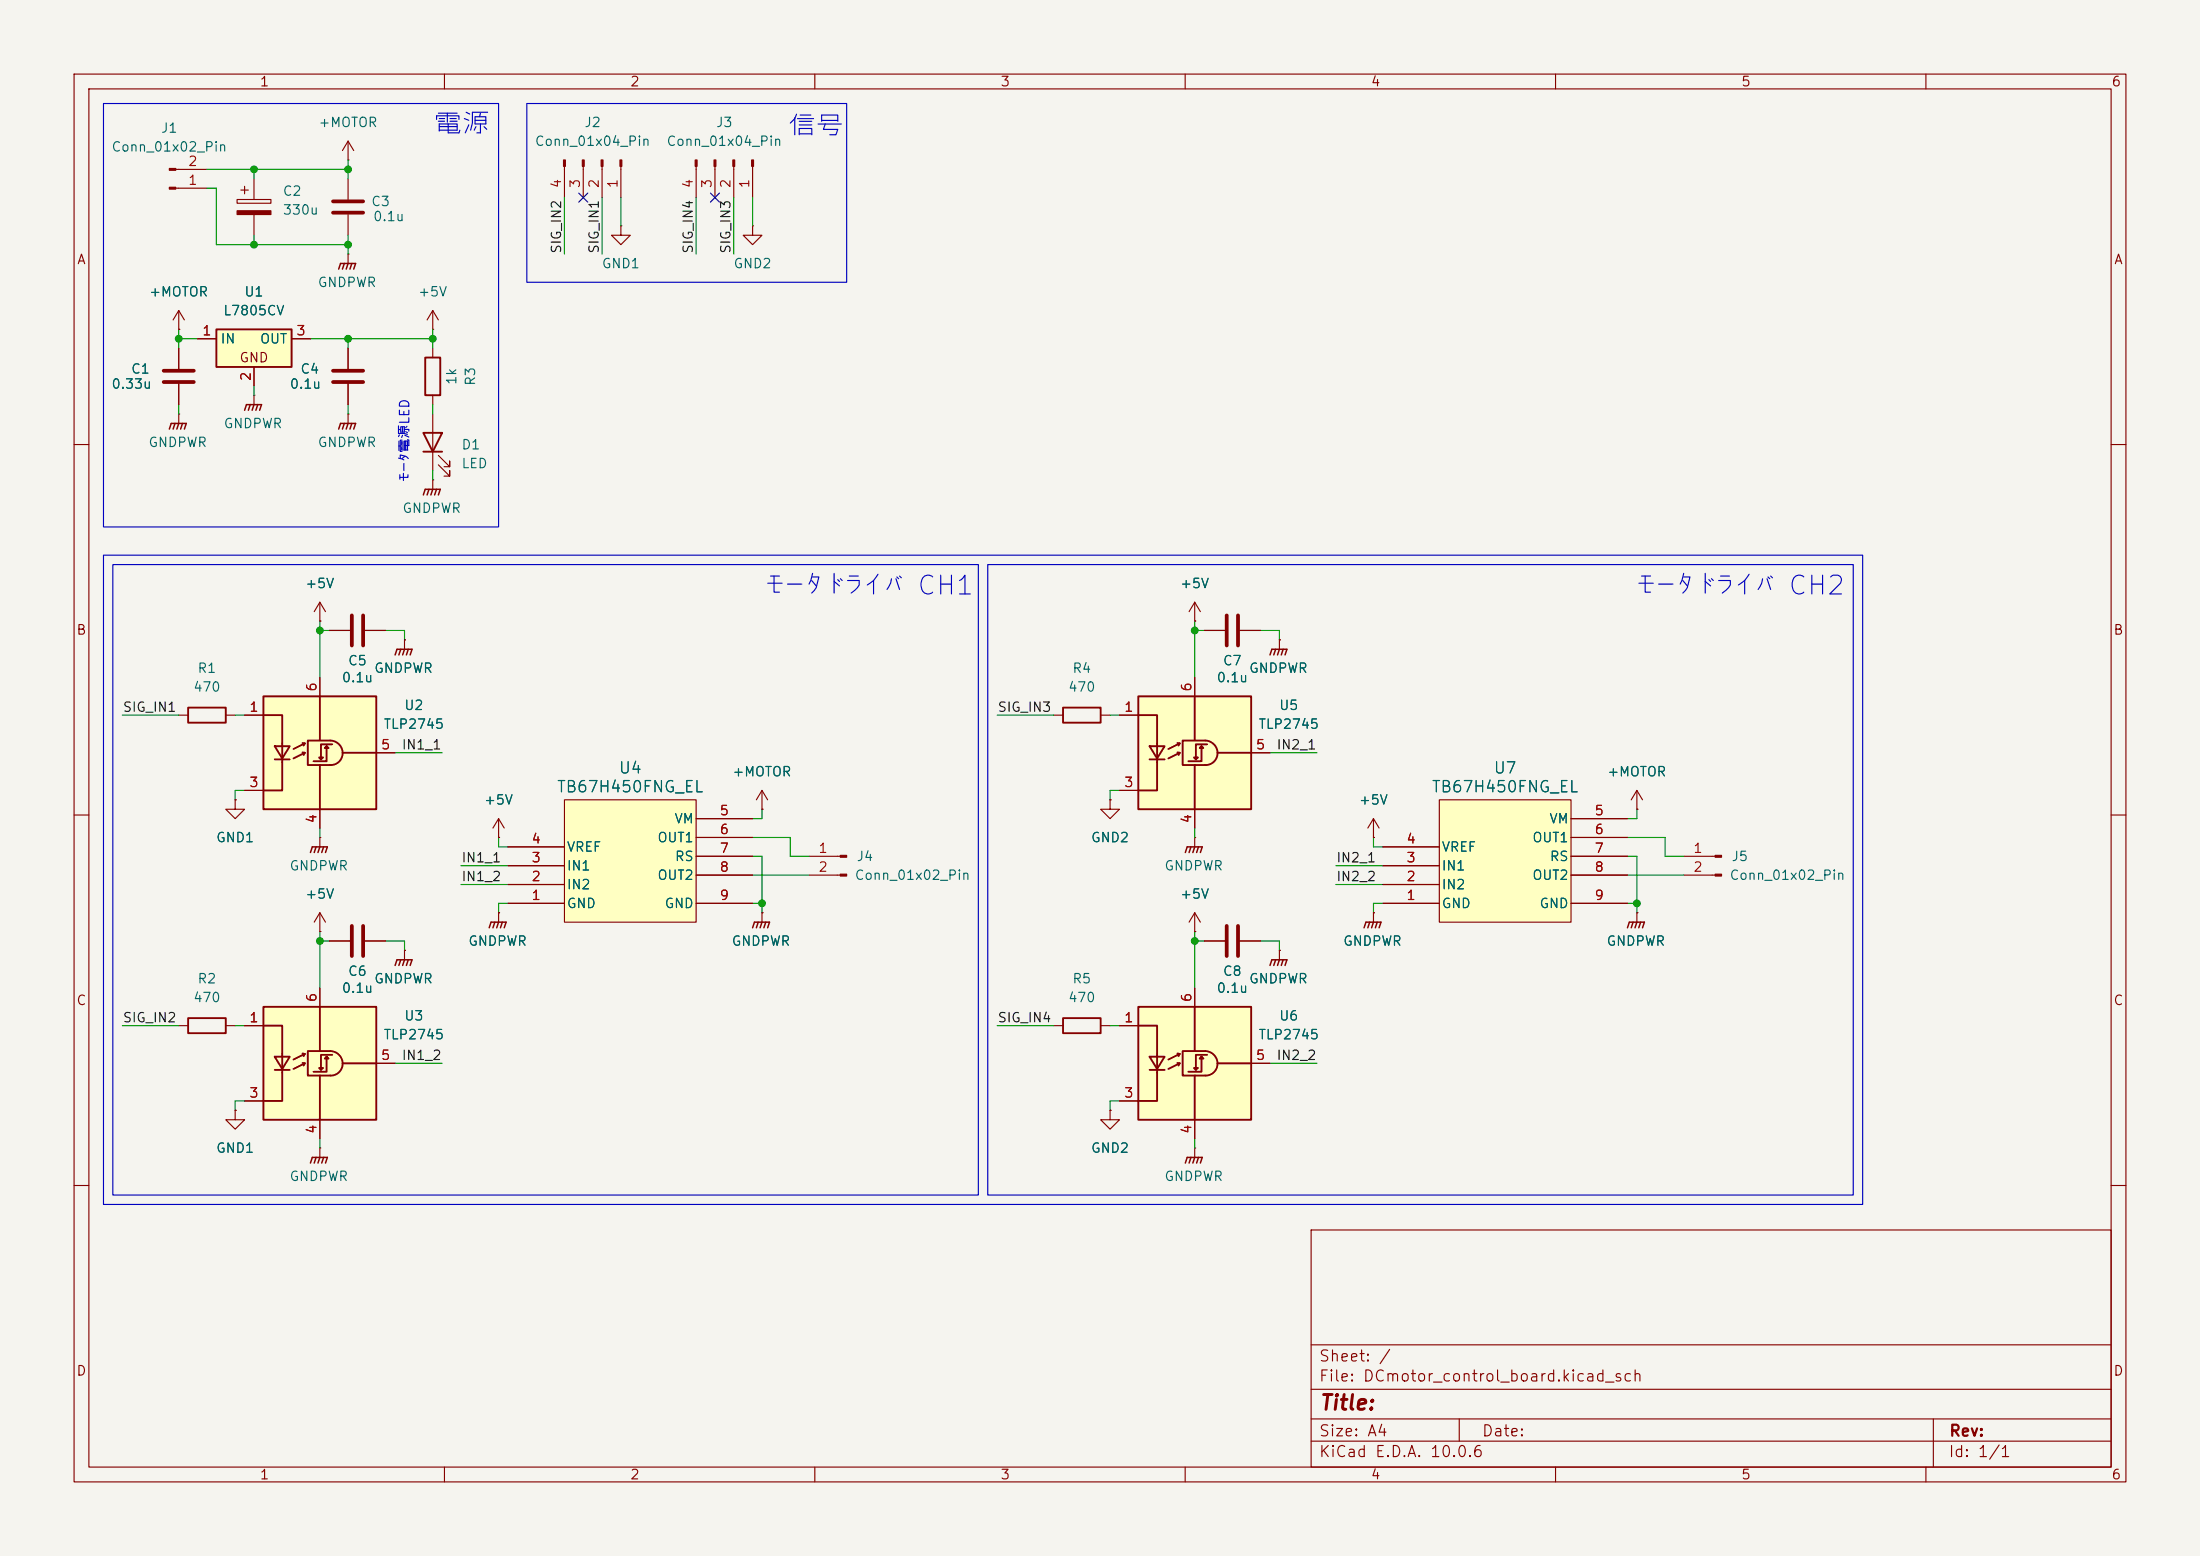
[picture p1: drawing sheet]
<svg xmlns="http://www.w3.org/2000/svg" width="297mm" height="210mm" viewBox="0 0 297 210" stroke-linecap="round" stroke-linejoin="round" font-family="sans-serif">
<path d="M0 0h297v210h-297z" fill="#f5f4ef" stroke="#f5f4ef" stroke-width=".14"/>
<g fill="none" stroke="#840000" stroke-width=".15">
<path d="M10 10h277v190h-277zM12 12h273v186h-273zM60 10v2M110 10v2M160 10v2M210 10v2M260 10v2M10 60h2M285 60h2M44.4 85.1h2.8M49.3 85.1h2.8M54.6 86.4h.1"/>
<path d="M54.6 86.4v1.2M162.6 85.1h2.8M167.4 85.1h2.8M172.7 86.4h.1M172.7 86.4v1.2M10 110h2M185.4 113h.1M185.4 110.5l-.7 1.3M185.4 110.5l.8 1.3M185.4 110.5v2.5M221 109.2h.1M221 106.7l-.8 1.3"/>
<path d="M221 106.7l.7 1.3M221 106.7v2.5M285 110h2M43.2 125.7h.1M43.2 123.2l-.8 1.3M43.2 123.2l.7 1.3M43.2 123.2v2.5M67.3 123.2h.1M67.3 123.2v1.3M185.4 123.2h.1M185.4 123.2v1.3M31.7 149.9v1.2h1.3l-1.3 1.3-1.2-1.3h1.2"/>
<path d="M31.7 149.9h.1M10 160h2M177 166h108v32h-108zM285 160h2M60 198v2M110 198v2M160 198v2M177 194.5h108M177 191.5h108M177 187.5h108M177 181.5h108M197 191.5v3"/>
<path d="M210 198v2M260 198v2M261 191.5v6.5"/>
</g>
<g fill="none" stroke="#840000" stroke-width=".2">
<path d="M53.3 88.4l.3-.8h2l-.2 .8M54.1 87.6l-.3 .8M54.6 87.6l-.2 .8M55.1 87.6l-.2 .8M171.4 88.4l.3-.8h2l-.2 .8M172.2 87.6l-.2 .8M172.7 87.6l-.2 .8M173.2 87.6l-.2 .8M66 125.2l.3-.7h2l-.2 .7M66.8 124.5l-.3 .7M67.3 124.5l-.2 .7M67.8 124.5l-.2 .7"/>
<path d="M184.1 125.2l.3-.7h2l-.2 .7M184.9 124.5l-.2 .7M185.4 124.5l-.2 .7M185.9 124.5l-.2 .7"/>
</g>
<path d="M47.5 83.1v4M49 83.1v4M165.6 83.1v4M167.1 83.1v4" fill="none" stroke="#840000" stroke-width=".51"/>
<path d="M35.6 135.9h15.2v15.2h-15.2z" fill="#ffffc2"/>
<g fill="none" stroke="#840000" stroke-width=".25">
<path d="M35.6 135.9h15.2v15.2h-15.2zM35.6 138.4h2.5v5.9M43.2 135.9v5.9M37.1 142.6h2l-1 1.7zM37.1 144.4h2M38.1 144.4v4.2h-2.5M40.8 142.2h.3M40.8 143.5h.3M41.1 142.2l-1.5 .8M41.1 143.5l-1.5 .8M41.1 142.2l-.1 .3M41.1 143.5l-.1 .3"/>
<path d="M43.2 145.2v5.9M43.8 142.9l.3-.3 .2 .3zM44.1 142.6v2.1h-1.8M44.9 142.4h-1.6v2l.3-.3h-.5l.2 .3M46.3 143.5a1.71 1.71 0 0 0-1.7-1.6h-3v3.3h3a1.59 1.59 0 0 0 1.7-1.7h4.5"/>
</g>
<path d="M67.3 113h.1M67.3 110.5l-.8 1.3M67.3 110.5l.8 1.3M67.3 110.5v2.5M33 138.4h2.6M43.2 133.4v2.5M33 148.6h2.6M43.2 151.1v2.6M50.8 143.5h2.5" fill="none" stroke="#840000" stroke-width=".15"/>
<path d="M29.2 44.5h10.2v5h-10.2z" fill="#ffffc2"/>
<path d="M29.2 44.5h10.2v5h-10.2z" fill="none" stroke="#840000" stroke-width=".25"/>
<path d="M32 26.9h4.6v.5h-4.6zM32.5 25.7h1M33 25.1v1.1M34.3 24.1v2.8M34.3 29v2.8M26.7 45.7h2.5M34.3 49.5v2.6M39.4 45.7h2.5" fill="none" stroke="#840000" stroke-width=".15"/>
<path d="M32 28.4h4.6v.6h-4.6z" fill="#840000" stroke="#840000" stroke-width=".15"/>
<path d="M153.7 94h15.2v15.2h-15.2z" fill="#ffffc2"/>
<g fill="none" stroke="#840000" stroke-width=".25">
<path d="M143.5 95.5h5.1v2h-5.1zM153.7 94h15.2v15.2h-15.2zM153.7 96.5h2.5v5.9M159.7 99.9h3a1.65 1.65 0 0 1 1.7 1.7 1.65 1.65 0 0 1-1.7 1.7h-3zM161.3 94v5.9M155.2 100.7h2l-1 1.7zM155.2 102.5h2M156.2 102.5v4.2h-2.5M159 100.3h.3M159 101.5l.3 .1M159.3 100.3l-1.6 .8M159.3 101.6l-1.6 .8"/>
<path d="M159.3 100.3l-.2 .3M159.3 101.6l-.2 .3M161.3 103.3v5.9M162 101l.2-.3 .3 .3zM162.2 100.7v2h-1.8M163 100.5h-1.6v2l.3-.3h-.5l.2 .3M164.4 101.6h4.5"/>
</g>
<g fill="none" stroke="#840000" stroke-width=".15">
<path d="M142.2 96.5h1.3M148.6 96.5h1.3M151.1 96.5h2.6M161.3 91.4v2.6M149.9 108v1.2h1.2l-1.2 1.3-1.3-1.3h1.3M149.9 108h.1M151.1 106.7h2.6M161.3 113h.1M161.3 109.2v2.6M161.3 113v1.3M168.9 101.6h2.5M221 123.2h.1"/>
<path d="M221 123.2v1.3"/>
</g>
<path d="M160 115.1l.3-.8h2l-.2 .8M160.8 114.3l-.3 .8M161.3 114.3l-.3 .8M161.8 114.3l-.3 .8M219.7 125.2l.3-.7h2l-.3 .7M220.5 124.5l-.3 .7M221 124.5l-.3 .7M221.5 124.5l-.3 .7" fill="none" stroke="#840000" stroke-width=".2"/>
<path d="M194.3 108h17.8v16.5h-17.8z" fill="#ffffc2"/>
<g fill="none" stroke="#840000" stroke-width=".15">
<path d="M24.1 96.5h1.3M30.5 96.5h1.2M31.7 108v1.2h1.3l-1.3 1.3-1.2-1.3h1.2M31.7 108h.1M43.2 113h.1M43.2 113v1.3M186.7 119.4h7.6M186.7 116.8h7.6M186.7 114.3h7.6M194.3 108h17.8v16.5h-17.8zM212.1 110.5h7.6M212.1 113h7.6"/>
<path d="M212.1 115.6h7.6M212.1 118.1h7.6M227.3 115.6h4.2M227.3 118.1h4.2M24.1 138.4h1.3M30.5 138.4h1.2M44.4 127h2.8M49.3 127h2.8M54.6 128.3h.1M54.6 128.3v1.2M186.7 121.9h7.6M212.1 121.9h7.6"/>
</g>
<g fill="#840000" stroke="#840000" stroke-width=".15">
<path d="M231.5 115.4h.9v.3h-.9z"/>
<path d="M231.5 118h.9v.2h-.9z"/>
</g>
<path d="M47.5 125v4M49 125v4" fill="none" stroke="#840000" stroke-width=".51"/>
<path d="M41.9 115.1l.3-.8h2l-.3 .8M42.7 114.3l-.3 .8M43.2 114.3l-.3 .8M43.7 114.3l-.3 .8M53.3 130.3l.3-.8h2l-.2 .8M54.1 129.5l-.3 .8M54.6 129.5l-.2 .8M55.1 129.5l-.2 .8" fill="none" stroke="#840000" stroke-width=".2"/>
<path d="M25.4 95.5h5.1v2h-5.1zM25.4 137.4h5.1v2h-5.1z" fill="none" stroke="#840000" stroke-width=".25"/>
<path d="M35.6 94h15.2v15.2h-15.2z" fill="#ffffc2"/>
<g fill="none" stroke="#840000" stroke-width=".25">
<path d="M35.6 94h15.2v15.2h-15.2zM35.6 96.5h2.5v5.9M43.2 94v5.9M37.1 100.7h2l-1 1.7zM37.1 102.5h2M38.1 102.5v4.2h-2.5M40.8 100.3h.3M40.8 101.5l.3 .1M41.1 100.3l-1.5 .8M41.1 101.6l-1.5 .8M41.1 100.3l-.1 .3M41.1 101.6l-.1 .3"/>
<path d="M43.2 103.3v5.9M43.8 101l.3-.3 .2 .3zM44.1 100.7v2h-1.8M44.9 100.5h-1.6v2l.3-.3h-.5l.2 .3M46.3 101.6a1.71 1.71 0 0 0-1.7-1.7h-3v3.4h3a1.59 1.59 0 0 0 1.7-1.7h4.5"/>
</g>
<path d="M33 96.5h2.6M43.2 91.4v2.6M33 106.7h2.6M43.2 109.2v2.6M50.8 101.6h2.5M102.9 123.2h.1M102.9 123.2v1.3M43.2 154.9h.1M43.2 154.9v1.3" fill="none" stroke="#840000" stroke-width=".15"/>
<path d="M101.6 125.2l.3-.7h2l-.3 .7M102.4 124.5l-.3 .7M102.9 124.5l-.3 .7M103.4 124.5l-.3 .7M41.9 157l.3-.8h2l-.3 .8M42.7 156.2l-.3 .8M43.2 156.2l-.3 .8M43.7 156.2l-.3 .8" fill="none" stroke="#840000" stroke-width=".2"/>
<path d="M76.2 108h17.8v16.5h-17.8z" fill="#ffffc2"/>
<g fill="none" stroke="#840000" stroke-width=".15">
<path d="M47 19.1v2.5M47 19.1l-.8 1.2M47 19.1l.8 1.2M47 34.3h.1M47 21.6h.1M47 24.1v2.8M47 29v2.8M47 34.3v1.3M68.6 119.4h7.6M68.6 116.8h7.6M68.6 114.3h7.6M76.2 108h17.8v16.5h-17.8z"/>
<path d="M94 110.5h7.6M94 113h7.6M94 115.6h7.6M94 118.1h7.6M102.9 109.2h.1M102.9 106.7l-.8 1.3M102.9 106.7l.7 1.3M102.9 106.7v2.5M109.2 115.6h4.2M109.2 118.1h4.2M68.6 121.9h7.6M94 121.9h7.6"/>
<path d="M142.2 138.4h1.3M148.6 138.4h1.3M161.3 125.7h.1M161.3 123.2l-.8 1.3M161.3 123.2l.8 1.3M161.3 123.2v2.5M162.6 127h2.8M167.4 127h2.8M172.7 128.3h.1M172.7 128.3v1.2"/>
</g>
<g fill="#840000" stroke="#840000" stroke-width=".15">
<path d="M113.4 115.4h.9v.3h-.9z"/>
<path d="M113.4 118h.9v.2h-.9z"/>
</g>
<path d="M45.7 36.3l.3-.7h2l-.2 .7M46.5 35.6l-.3 .7M47 35.6l-.3 .7M47.5 35.6l-.3 .7M171.4 130.3l.3-.8h2l-.2 .8M172.2 129.5l-.2 .8M172.7 129.5l-.2 .8M173.2 129.5l-.2 .8" fill="none" stroke="#840000" stroke-width=".2"/>
<path d="M45 28.7h4M45 27.2h4M165.6 125v4M167.1 125v4" fill="none" stroke="#840000" stroke-width=".51"/>
<path d="M143.5 137.4h5.1v2h-5.1z" fill="none" stroke="#840000" stroke-width=".25"/>
<path d="M153.7 135.9h15.2v15.2h-15.2z" fill="#ffffc2"/>
<g fill="none" stroke="#840000" stroke-width=".25">
<path d="M57.1 58.4h2.6l-1.3 2.6zM57.4 48.3h2v5h-2zM57.1 61h2.6M153.7 135.9h15.2v15.2h-15.2zM153.7 138.4h2.5v5.9M161.3 135.9v5.9M155.2 142.6h2l-1 1.7zM155.2 144.4h2M156.2 144.4v4.2h-2.5M159 142.2h.3M159 143.5h.3M159.3 142.2l-1.6 .8"/>
<path d="M159.3 143.5l-1.6 .8M159.3 142.2l-.2 .3M159.3 143.5l-.2 .3M159.7 141.9h3a1.65 1.65 0 0 1 1.7 1.6 1.65 1.65 0 0 1-1.7 1.7h-3zM161.3 145.2v5.9M162 142.9l.2-.3 .3 .3zM162.2 142.6v2.1h-1.8M163 142.4h-1.6v2l.3-.3h-.5l.2 .3M164.4 143.5h4.5"/>
</g>
<g fill="none" stroke="#840000" stroke-width=".15">
<path d="M23.7 25.4h4.2M23.7 22.9h4.2M76.2 22.5v4.2M78.7 22.5v4.2M81.3 22.5v4.2M83.8 30.5v1.3h1.3l-1.3 1.2-1.3-1.2h1.3M83.8 30.5h.1M83.8 22.5v4.2M94 22.5v4.2M96.5 22.5v4.2M99.1 22.5v4.2M101.6 30.5v1.3h1.3l-1.3 1.2-1.3-1.2h1.3"/>
<path d="M101.6 30.5h.1M101.6 22.5v4.2M24.1 44.5h.1M24.1 55.9h.1M24.1 41.9v2.6M24.1 47v2.8M24.1 51.8v2.8M24.1 55.9v1.3M24.1 41.9l-.7 1.3M24.1 41.9l.8 1.3M26.7 45.7h2.5M34.3 53.3h.1"/>
<path d="M34.3 49.5v2.6M34.3 53.3v1.3M39.4 45.7h2.5M47 55.9h.1M47 47v2.8M47 51.8v2.8M47 55.9v1.3M58.4 44.5h.1M58.4 41.9l-.7 1.3M58.4 41.9l.8 1.3M58.4 41.9v2.6M58.4 47v1.3"/>
<path d="M58.4 53.3v1.3M58.4 55.9v7.6M58.4 64.8h.1M58.4 64.8v1.2M59.2 62.7l1.5 1.6v-.8v.8h-.8M59.2 61.5l1.5 1.5v-.8v.8h-.8M33 96.5h2.6M43.2 83.8h.1M43.2 81.3l-.8 1.3M43.2 81.3l.7 1.3M43.2 81.3v2.5M43.2 91.4v2.6"/>
<path d="M44.4 85.1h2.8M49.3 85.1h2.8M54.6 86.4h.1M151.1 96.5h2.6M161.3 83.8h.1M161.3 81.3v2.5M161.3 91.4v2.6M161.3 81.3l-.8 1.3M161.3 81.3l.8 1.3M162.6 85.1h2.8M167.4 85.1h2.8M172.7 86.4h.1"/>
<path d="M31.7 108h.1M33 106.7h2.6M43.2 109.2v2.6M50.8 101.6h2.5M67.3 113h.1M68.6 119.4h7.6M68.6 116.8h7.6M68.6 114.3h7.6M94 110.5h7.6M94 113h7.6M94 115.6h7.6M94 118.1h7.6"/>
<path d="M102.9 109.2h.1M149.9 108h.1M151.1 106.7h2.6M161.3 109.2v2.6M168.9 101.6h2.5M185.4 113h.1M186.7 119.4h7.6M186.7 116.8h7.6M186.7 114.3h7.6M212.1 110.5h7.6M212.1 113h7.6M212.1 115.6h7.6"/>
<path d="M212.1 118.1h7.6M221 109.2h.1M33 138.4h2.6M43.2 125.7h.1M43.2 133.4v2.5M44.4 127h2.8M49.3 127h2.8M54.6 128.3h.1M67.3 123.2h.1M68.6 121.9h7.6M94 121.9h7.6M102.9 123.2h.1"/>
<path d="M151.1 138.4h2.6M161.3 125.7h.1M161.3 133.4v2.5M162.6 127h2.8M167.4 127h2.8M172.7 128.3h.1M185.4 123.2h.1M186.7 121.9h7.6M212.1 121.9h7.6M221 123.2h.1M31.7 149.9h.1M33 148.6h2.6"/>
<path d="M43.2 151.1v2.6M50.8 143.5h2.5M149.9 149.9v1.2h1.2l-1.2 1.3-1.3-1.3h1.3M149.9 149.9h.1M151.1 148.6h2.6M161.3 154.9h.1M161.3 151.1v2.6M161.3 154.9v1.3M168.9 143.5h2.5"/>
</g>
<g fill="none" stroke="#840000" stroke-width=".2">
<path d="M22.9 57.9l.2-.7h2l-.2 .7M23.6 57.2l-.2 .7M24.1 57.2l-.2 .7M24.6 57.2l-.2 .7M33 55.4l.3-.8h2l-.2 .8M33.8 54.6l-.3 .8M34.3 54.6l-.3 .8M34.8 54.6l-.3 .8M45.7 57.9l.3-.7h2l-.2 .7M46.5 57.2l-.3 .7M47 57.2l-.3 .7M47.5 57.2l-.3 .7"/>
<path d="M57.1 66.8l.3-.8h2l-.2 .8M57.9 66l-.2 .8M58.4 66l-.2 .8M58.9 66l-.2 .8M160 157l.3-.8h2l-.2 .8M160.8 156.2l-.3 .8M161.3 156.2l-.3 .8M161.8 156.2l-.3 .8"/>
</g>
<g fill="#840000" stroke="#840000" stroke-width=".15">
<path d="M101.5 21.6h.2v.9h-.2z"/>
<path d="M98.9 21.6h.3v.9h-.3z"/>
<path d="M96.4 21.6h.2v.9h-.2z"/>
<path d="M93.9 21.6h.2v.9h-.2z"/>
<path d="M22.9 25.3h.8v.2h-.8z"/>
<path d="M22.9 22.7h.8v.3h-.8z"/>
<path d="M83.7 21.6h.2v.9h-.2z"/>
<path d="M81.2 21.6h.2v.9h-.2z"/>
<path d="M78.6 21.6h.3v.9h-.3z"/>
<path d="M76.1 21.6h.2v.9h-.2z"/>
</g>
<path d="M22.1 51.6h4.1M22.1 50h4.1M45 51.6h4M45 50h4" fill="none" stroke="#840000" stroke-width=".51"/>
<g fill="none" stroke="#009600" stroke-width=".15">
<path d="M27.9 25.4h1.3v7.6h17.8M27.9 22.9h19.1M34.3 22.9v1.2M34.3 31.8v1.2M47 21.6v2.5M47 31.8v2.5M76.2 26.7v7.6M81.3 26.7v7.6M83.8 26.7v3.8M94 26.7v7.6M99.1 26.7v7.6M101.6 26.7v3.8"/>
<path d="M24.1 45.7h2.6M24.1 44.5v2.5M24.1 54.6v1.3M34.3 52.1v1.2M41.9 45.7h16.5M47 45.7v1.3M47 54.6v1.3M58.4 44.5v2.5M58.4 54.6v1.3M58.4 63.5v1.3M16.5 96.5h7.6M31.7 96.5h1.3"/>
<path d="M43.2 85.1h1.2M43.2 83.8v7.6M52.1 85.1h2.5v1.3M134.6 96.5h7.6M149.9 96.5h1.2M161.3 85.1h1.3M161.3 83.8v7.6M170.2 85.1h2.5v1.3M33 106.7h-1.3v1.3M43.2 111.8v1.2M53.3 101.6h6.4M62.2 116.8h6.4"/>
<path d="M62.2 119.4h6.4M67.3 113v1.3h1.3M101.6 115.6h1.3v7.6M101.6 113h5.1v2.6h2.5M101.6 118.1h7.6M102.9 109.2v1.3h-1.3M151.1 106.7h-1.2v1.3M161.3 111.8v1.2M171.4 101.6h6.4M180.3 116.8h6.4M180.3 119.4h6.4M185.4 113v1.3h1.3"/>
<path d="M219.7 118.1h7.6M219.7 113h5.1v2.6h2.5M219.7 115.6h1.3v7.6M221 109.2v1.3h-1.3M16.5 138.4h7.6M31.7 138.4h1.3M43.2 127h1.2M43.2 125.7v7.7M52.1 127h2.5v1.3M68.6 121.9h-1.3v1.3M101.6 121.9h1.3M134.6 138.4h7.6"/>
<path d="M149.9 138.4h1.2M161.3 127h1.3M161.3 125.7v7.7M170.2 127h2.5v1.3M186.7 121.9h-1.3v1.3M219.7 121.9h1.3M33 148.6h-1.3v1.3M43.2 153.7v1.2M53.3 143.5h6.4M151.1 148.6h-1.2v1.3M161.3 153.7v1.2M171.4 143.5h6.4"/>
</g>
<path d="M78.1 26.1l1.2 1.2M79.3 26.1l-1.2 1.2M95.9 26.1l1.2 1.2M97.1 26.1l-1.2 1.2" fill="none" stroke="#000084" stroke-width=".15"/>
<path d="M14 14h53.3v57.1h-53.3zM71.1 14h43.2v24.1h-43.2zM14 74.9h237.5v87.7h-237.5zM15.2 76.2h116.9v85.1h-116.9zM133.3 76.2h116.9v85.1h-116.9z" fill="none" stroke="#0000c2" stroke-width=".15"/>
<g fill="#009600" stroke="#009600" stroke-width=".14">
<circle cx="47" cy="22.9" r=".46"/>
<circle cx="47" cy="33" r=".46"/>
<circle cx="47" cy="45.7" r=".46"/>
<circle cx="58.4" cy="45.7" r=".46"/>
<circle cx="221" cy="121.9" r=".46"/>
<circle cx="43.2" cy="127" r=".46"/>
<circle cx="34.3" cy="33" r=".46"/>
<circle cx="43.2" cy="85.1" r=".46"/>
<circle cx="24.1" cy="45.7" r=".46"/>
<circle cx="34.3" cy="22.9" r=".46"/>
<circle cx="161.3" cy="127" r=".46"/>
<circle cx="161.3" cy="85.1" r=".46"/>
<circle cx="102.9" cy="121.9" r=".46"/>
</g>
<g font-size="2.5" fill="#0000c2">
<text x="58.4" y="18.7">電源</text>
<text x="106.2" y="19">信号</text>
<text x="103" y="80.9">モータドライバ CH1</text>
<text x="220.6" y="80.9">モータドライバ CH2</text>
</g>
<text font-size="2" fill="#840000" x="178" y="190.8">Title:</text>
<g font-size="1.5" fill="#006464">
<text x="75.1" y="107.3">TB67H450FNG_EL</text>
<text x="83.4" y="104.8">U4</text>
<text x="193.2" y="107.3">TB67H450FNG_EL</text>
<text x="201.5" y="104.8">U7</text>
</g>
<g font-size="1.5" fill="#840000">
<text x="178" y="184.1">Sheet: /</text>
<text x="178" y="186.8">File: DCmotor_control_board.kicad_sch</text>
<text x="178" y="197">KiCad E.D.A. 10.0.6</text>
<text x="178" y="194.2">Size: A4</text>
<text x="200" y="194.2">Date:</text>
<text x="263" y="197">Id: 1/1</text>
<text x="263" y="194.2">Rev:</text>
</g>
<g font-size="1.3" fill="#840000">
<text x="35" y="12">1</text>
<text x="85" y="12">2</text>
<text x="135" y="12">3</text>
<text x="185" y="12">4</text>
<text x="235" y="12">5</text>
<text x="285" y="12">6</text>
<text x="10.3" y="36">A</text>
<text x="285.3" y="36">A</text>
<text x="32.2" y="49.2">GND</text>
<text x="10.2" y="86">B</text>
<text x="285.2" y="86">B</text>
<text x="10.2" y="136">C</text>
<text x="285.2" y="136">C</text>
<text x="10.2" y="186">D</text>
<text x="285.2" y="186">D</text>
<text x="35" y="200">1</text>
<text x="85" y="200">2</text>
<text x="135" y="200">3</text>
<text x="185" y="200">4</text>
<text x="235" y="200">5</text>
<text x="285" y="200">6</text>
</g>
<g font-size="1.3" fill="#006464">
<text x="42.9" y="17.5">+MOTOR</text>
<text x="78.8" y="17.5">J2</text>
<text x="96.6" y="17.5">J3</text>
<text x="15" y="20.8">Conn_01x02_Pin</text>
<text x="21.6" y="18.2">J1</text>
<text x="72.1" y="20">Conn_01x04_Pin</text>
<text x="89.9" y="20">Conn_01x04_Pin</text>
<text x="38.1" y="26.7">C2</text>
<text x="38.1" y="29.3">330u</text>
<text x="50" y="28.1">C3</text>
<text x="50.3" y="30.2">0.1u</text>
<text x="20" y="40.3">+MOTOR</text>
<text x="32.9" y="40.3">U1</text>
<text x="42.8" y="39.1">GNDPWR</text>
<text x="56.4" y="40.3">+5V</text>
<text x="81.2" y="36.5">GND1</text>
<text x="98.9" y="36.5">GND2</text>
<text x="29.7" y="46.7">IN</text>
<text x="30.1" y="42.9">L7805CV</text>
<text x="35" y="46.7">OUT</text>
<text x="15" y="52.8">0.33u</text>
<text x="17.6" y="50.7">C1</text>
<text x="39" y="52.8">0.1u</text>
<text x="40.5" y="50.7">C4</text>
<text x="61.9" y="52" transform="rotate(-90 61.9 52)">1k</text>
<text x="64.5" y="52.2" transform="rotate(-90 64.5 52.2)">R3</text>
<text x="30.1" y="58.1">GNDPWR</text>
<text x="19.9" y="60.7">GNDPWR</text>
<text x="42.8" y="60.7">GNDPWR</text>
<text x="62.2" y="61">D1</text>
<text x="62.2" y="63.5">LED</text>
<text x="54.2" y="69.5">GNDPWR</text>
<text x="41.1" y="79.7">+5V</text>
<text x="159.2" y="79.7">+5V</text>
<text x="26" y="93.7">470</text>
<text x="26.6" y="91.1">R1</text>
<text x="46" y="92.4">0.1u</text>
<text x="46.9" y="90.1">C5</text>
<text x="50.4" y="91.1">GNDPWR</text>
<text x="144.1" y="93.7">470</text>
<text x="144.7" y="91.1">R4</text>
<text x="164.2" y="92.4">0.1u</text>
<text x="165" y="90.1">C7</text>
<text x="168.5" y="91.1">GNDPWR</text>
<text x="51.7" y="98.7">TLP2745</text>
<text x="54.5" y="96.1">U2</text>
<text x="169.8" y="98.7">TLP2745</text>
<text x="172.6" y="96.1">U5</text>
<text x="98.8" y="105.1">+MOTOR</text>
<text x="216.9" y="105.1">+MOTOR</text>
<text x="29.1" y="114">GND1</text>
<text x="65.2" y="108.9">+5V</text>
<text x="88.7" y="114">OUT1</text>
<text x="91" y="111.5">VM</text>
<text x="147.2" y="114">GND2</text>
<text x="183.4" y="108.9">+5V</text>
<text x="206.8" y="114">OUT1</text>
<text x="209.1" y="111.5">VM</text>
<text x="39" y="117.8">GNDPWR</text>
<text x="76.4" y="117.8">IN1</text>
<text x="76.4" y="115.3">VREF</text>
<text x="88.7" y="119.1">OUT2</text>
<text x="91" y="116.5">RS</text>
<text x="115.3" y="119.1">Conn_01x02_Pin</text>
<text x="115.6" y="116.5">J4</text>
<text x="157.1" y="117.8">GNDPWR</text>
<text x="194.5" y="117.8">IN1</text>
<text x="194.5" y="115.3">VREF</text>
<text x="206.8" y="119.1">OUT2</text>
<text x="209.1" y="116.5">RS</text>
<text x="233.4" y="119.1">Conn_01x02_Pin</text>
<text x="233.7" y="116.5">J5</text>
<text x="41.1" y="121.6">+5V</text>
<text x="76.4" y="122.9">GND</text>
<text x="76.4" y="120.3">IN2</text>
<text x="89.6" y="122.9">GND</text>
<text x="159.2" y="121.6">+5V</text>
<text x="194.5" y="122.9">GND</text>
<text x="194.5" y="120.3">IN2</text>
<text x="207.7" y="122.9">GND</text>
<text x="63.1" y="128">GNDPWR</text>
<text x="98.7" y="128">GNDPWR</text>
<text x="181.2" y="128">GNDPWR</text>
<text x="216.8" y="128">GNDPWR</text>
<text x="26" y="135.6">470</text>
<text x="26.6" y="133">R2</text>
<text x="46" y="134.3">0.1u</text>
<text x="46.9" y="132">C6</text>
<text x="50.4" y="133">GNDPWR</text>
<text x="144.1" y="135.6">470</text>
<text x="144.7" y="133">R5</text>
<text x="164.2" y="134.3">0.1u</text>
<text x="165" y="132">C8</text>
<text x="168.5" y="133">GNDPWR</text>
<text x="51.7" y="140.6">TLP2745</text>
<text x="54.5" y="138.1">U3</text>
<text x="169.8" y="140.6">TLP2745</text>
<text x="172.6" y="138.1">U6</text>
<text x="29.1" y="155.9">GND1</text>
<text x="147.2" y="155.9">GND2</text>
<text x="39" y="159.7">GNDPWR</text>
<text x="157.1" y="159.7">GNDPWR</text>
</g>
<g font-size="1.3" fill="#a90000">
<text x="25.3" y="22.7">2</text>
<text x="25.3" y="25.3">1</text>
<text x="76.1" y="25.5" transform="rotate(-90 76.1 25.5)">4</text>
<text x="78.6" y="25.5" transform="rotate(-90 78.6 25.5)">3</text>
<text x="81.1" y="25.5" transform="rotate(-90 81.1 25.5)">2</text>
<text x="83.7" y="25.5" transform="rotate(-90 83.7 25.5)">1</text>
<text x="93.8" y="25.5" transform="rotate(-90 93.8 25.5)">4</text>
<text x="96.4" y="25.5" transform="rotate(-90 96.4 25.5)">3</text>
<text x="98.9" y="25.5" transform="rotate(-90 98.9 25.5)">2</text>
<text x="101.5" y="25.5" transform="rotate(-90 101.5 25.5)">1</text>
<text x="27.2" y="45.6">1</text>
<text x="39.9" y="45.6">3</text>
<text x="34.2" y="51.5" transform="rotate(-90 34.2 51.5)">2</text>
<text x="43" y="93.4" transform="rotate(-90 43 93.4)">6</text>
<text x="161.2" y="93.4" transform="rotate(-90 161.2 93.4)">6</text>
<text x="33.6" y="96.4">1</text>
<text x="51.3" y="101.5">5</text>
<text x="151.7" y="96.4">1</text>
<text x="169.4" y="101.5">5</text>
<text x="33.6" y="106.5">3</text>
<text x="151.7" y="106.5">3</text>
<text x="43" y="111.2" transform="rotate(-90 43 111.2)">4</text>
<text x="97.1" y="110.4">5</text>
<text x="97.1" y="112.9">6</text>
<text x="161.2" y="111.2" transform="rotate(-90 161.2 111.2)">4</text>
<text x="215.2" y="110.4">5</text>
<text x="215.2" y="112.9">6</text>
<text x="71.7" y="119.2">2</text>
<text x="71.7" y="116.7">3</text>
<text x="71.7" y="114.2">4</text>
<text x="97.1" y="115.4">7</text>
<text x="97.1" y="118">8</text>
<text x="110.4" y="115.4">1</text>
<text x="110.4" y="118">2</text>
<text x="189.8" y="119.2">2</text>
<text x="189.8" y="116.7">3</text>
<text x="189.8" y="114.2">4</text>
<text x="215.2" y="115.4">7</text>
<text x="215.2" y="118">8</text>
<text x="228.5" y="115.4">1</text>
<text x="228.5" y="118">2</text>
<text x="71.7" y="121.8">1</text>
<text x="97.1" y="121.8">9</text>
<text x="189.8" y="121.8">1</text>
<text x="215.2" y="121.8">9</text>
<text x="43" y="135.4" transform="rotate(-90 43 135.4)">6</text>
<text x="161.2" y="135.4" transform="rotate(-90 161.2 135.4)">6</text>
<text x="33.6" y="138.3">1</text>
<text x="51.3" y="143.4">5</text>
<text x="151.7" y="138.3">1</text>
<text x="169.4" y="143.4">5</text>
<text x="33.6" y="148.5">3</text>
<text x="151.7" y="148.5">3</text>
<text x="43" y="153.1" transform="rotate(-90 43 153.1)">4</text>
<text x="161.2" y="153.1" transform="rotate(-90 161.2 153.1)">4</text>
</g>
<g font-size="1.3" fill="#0f0f0f">
<text x="76.1" y="34.3" transform="rotate(-90 76.1 34.3)">SIG_IN2</text>
<text x="81.2" y="34.3" transform="rotate(-90 81.2 34.3)">SIG_IN1</text>
<text x="93.9" y="34.3" transform="rotate(-90 93.9 34.3)">SIG_IN4</text>
<text x="98.9" y="34.3" transform="rotate(-90 98.9 34.3)">SIG_IN3</text>
<text x="16.5" y="96.4">SIG_IN1</text>
<text x="54.1" y="101.5">IN1_1</text>
<text x="134.6" y="96.4">SIG_IN3</text>
<text x="172.3" y="101.5">IN2_1</text>
<text x="62.2" y="116.7">IN1_1</text>
<text x="62.2" y="119.3">IN1_2</text>
<text x="180.3" y="116.7">IN2_1</text>
<text x="180.3" y="119.3">IN2_2</text>
<text x="16.5" y="138.3">SIG_IN2</text>
<text x="54.1" y="143.4">IN1_2</text>
<text x="134.6" y="138.3">SIG_IN4</text>
<text x="172.3" y="143.4">IN2_2</text>
</g>
<text font-size="1.3" fill="#0000c2" x="55.6" y="65.2" transform="rotate(-90 55.6 65.2)">モータ電源LED</text>
</svg>
